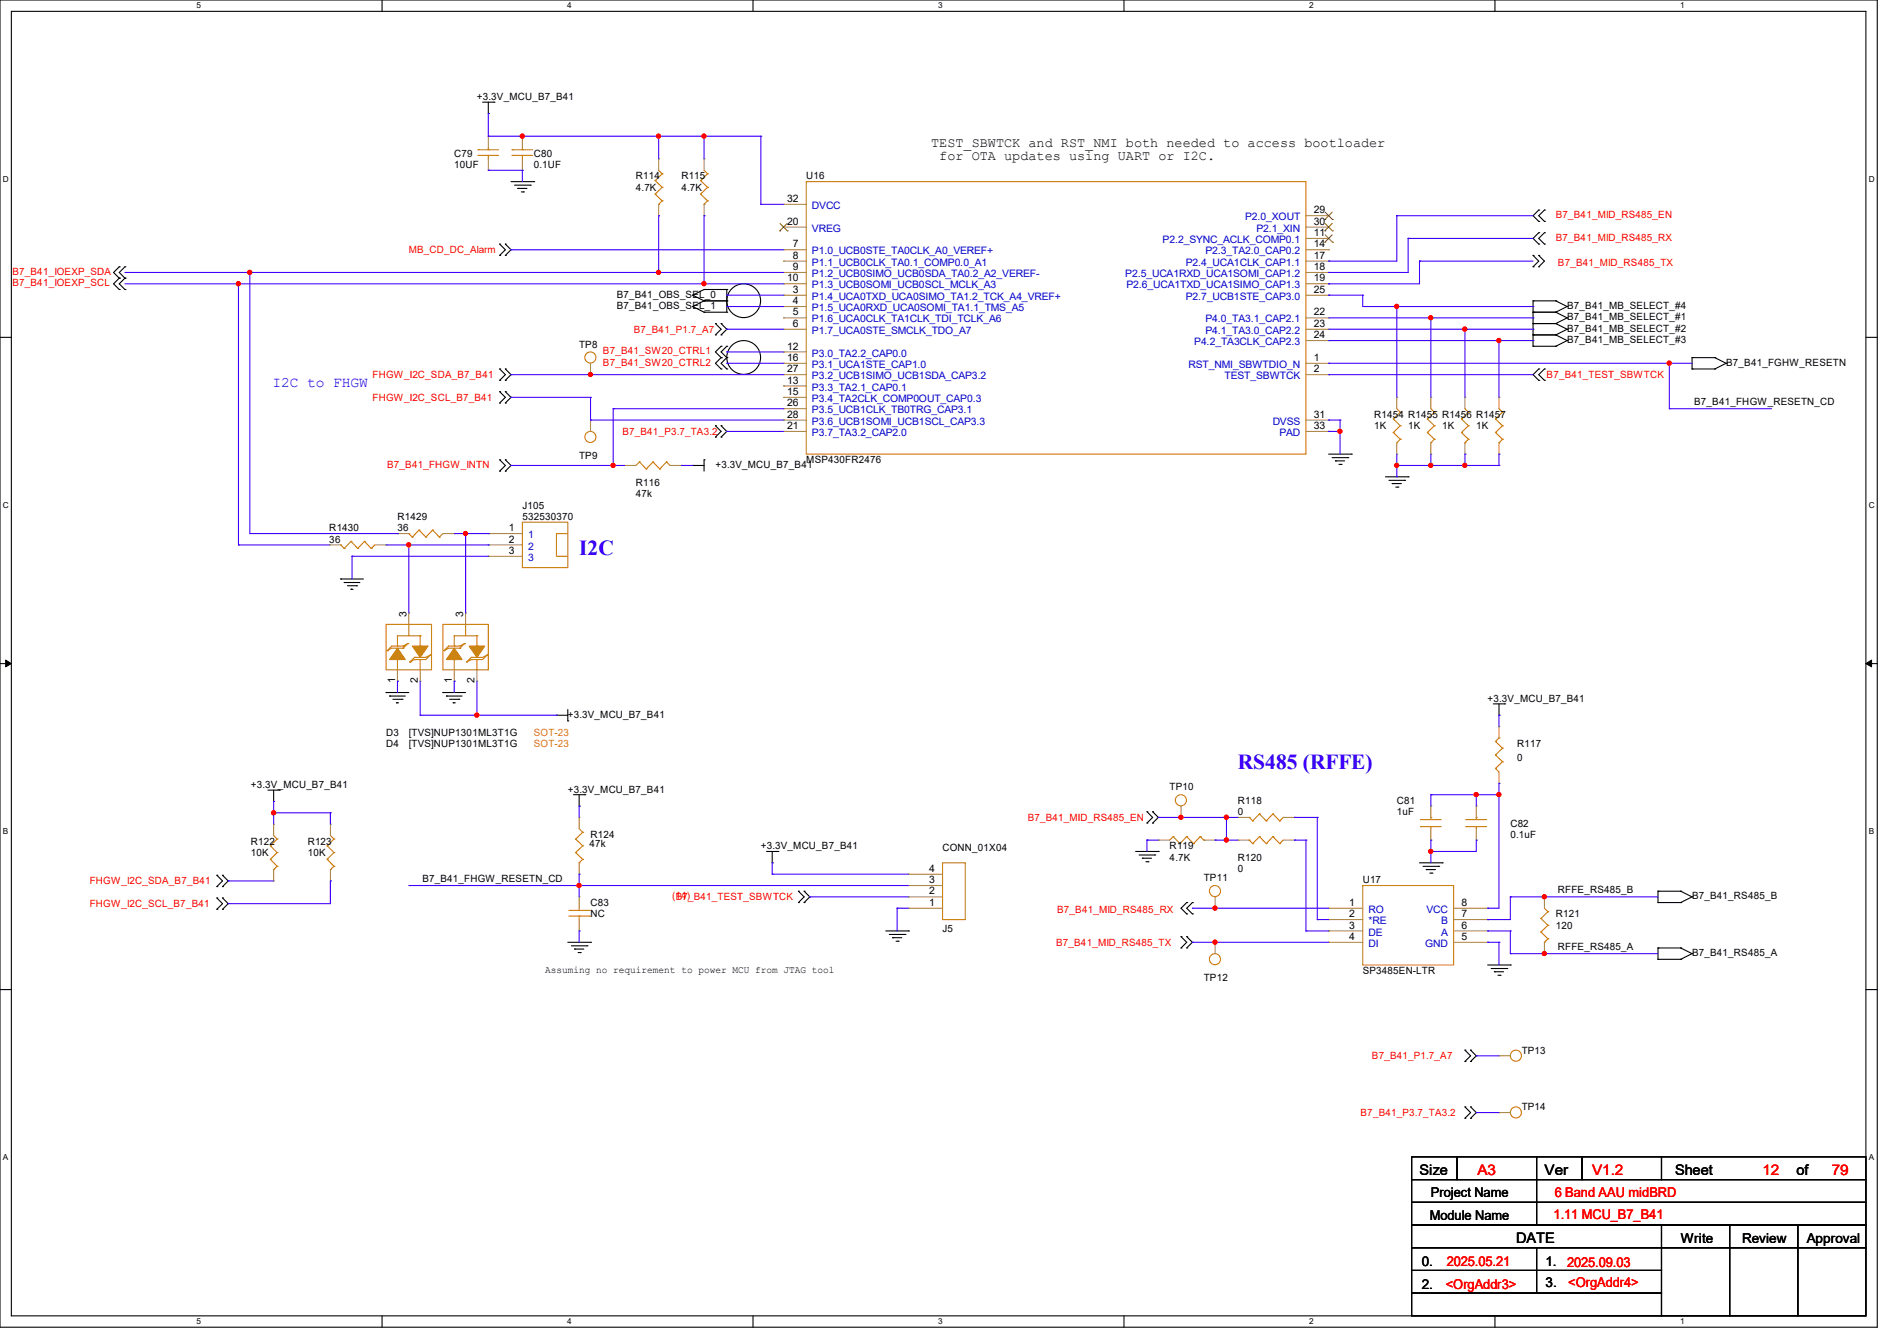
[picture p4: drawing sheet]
<svg xmlns="http://www.w3.org/2000/svg" width="297mm" height="210mm" viewBox="0 0 297 210" stroke-linecap="round" stroke-linejoin="round" font-family="sans-serif">
<path d="M0 0h293.9v207.9h-293.9zM1.8 1.8h290.3v204.3h-290.3z" fill="none" stroke="#000" stroke-width=".17"/>
<g fill="#fff">
<path d="M30.8 .2h.7v1.4h-.7z"/>
<path d="M30.8 206.2h.7v1.4h-.7z"/>
</g>
<path d="M59.8 0v1.8M59.8 206.1v1.8" fill="none" stroke="#000" stroke-width=".17"/>
<g fill="#fff">
<path d="M88.8 .2h.7v1.4h-.7z"/>
<path d="M88.8 206.2h.7v1.4h-.7z"/>
</g>
<path d="M117.9 0v1.8M117.9 206.1v1.8" fill="none" stroke="#000" stroke-width=".17"/>
<g fill="#fff">
<path d="M146.9 .2h.7v1.4h-.7z"/>
<path d="M146.9 206.2h.7v1.4h-.7z"/>
</g>
<path d="M176 0v1.8M176 206.1v1.8" fill="none" stroke="#000" stroke-width=".17"/>
<g fill="#fff">
<path d="M205 .2h.7v1.4h-.7z"/>
<path d="M205 206.2h.7v1.4h-.7z"/>
</g>
<path d="M234.1 0v1.8M234.1 206.1v1.8" fill="none" stroke="#000" stroke-width=".17"/>
<g fill="#fff">
<path d="M263.1 .2h.6v1.4h-.6z"/>
<path d="M263.1 206.2h.6v1.4h-.6z"/>
<path d="M.5 27.3h.9v1.4h-.9z"/>
<path d="M292.6 27.3h.9v1.4h-.9z"/>
<path d="M.5 78.4h.9v1.4h-.9z"/>
<path d="M292.6 78.4h.9v1.4h-.9z"/>
</g>
<path d="M0 52.8h1.8M292.1 52.8h1.8" fill="none" stroke="#000" stroke-width=".17"/>
<g fill="#fff">
<path d="M.5 129.5h.8v1.4h-.8z"/>
<path d="M292.6 129.5h.8v1.4h-.8z"/>
</g>
<path d="M0 103.9h1.8M292.1 103.9h1.8" fill="none" stroke="#000" stroke-width=".17"/>
<path d="M.9 103.4l.9 .5-.9 .5zM292.1 103.9l.9-.5v1z" fill="#000" stroke="#000" stroke-width=".16"/>
<g fill="#fff">
<path d="M.5 180.5h.8v1.4h-.8z"/>
<path d="M292.6 180.5h.8v1.4h-.8z"/>
</g>
<g fill="none" stroke="#000" stroke-width=".17">
<path d="M75.6 16h1.7M76.5 17.8h.1M76.5 16v1.8M77.3 16h.1M78.2 38.2h.1M78.2 38.2l.9 .9-.9 .9M79.1 38.2h.1M79.1 38.2l.9 .9-.9 .9M80 28.4h3.6M80.6 29h2.4M81.1 29.5h.1M81.1 29.5h1.4"/>
<path d="M81.6 30.1h.4M82 30.1h.1M83 29h.1M83.6 28.4h.1M240.9 38.2h.1M240.9 36.4h.1M240.9 34.7h.1M240.9 32.9h.1M240.9 36.4l-.9 .9 .9 .9M240.9 32.9l-.9 .9 .9 .9M241.8 36.4h.1M241.8 38.2h.1"/>
<path d="M241.8 32.9h.1M241.8 34.7h.1M241.8 36.4l-.9 .9 .9 .9M241.8 32.9l-.9 .9 .9 .9M18.7 43.6h.1M18.7 41.8h.1M18.7 45.3h.1M18.7 41.8l-.9 .9 .9 .9M18.7 43.6l-.9 .8 .9 .9M19.6 43.6h.1M19.6 41.8h.1M19.6 45.3h.1"/>
<path d="M19.6 41.8l-.9 .9 .9 .9M19.6 43.6l-.9 .8 .9 .9M78.2 59.6h.1M78.2 57.8h.1M78.2 40h.1M78.2 57.8l.9 .9-.9 .9M79.1 57.8h.1M79.1 59.6h.1M79.1 40h.1M79.1 57.8l.9 .9-.9 .9M108.5 48h.1M108.5 46.2h.1"/>
<path d="M108.5 48l1.7 .9M108.5 46.2l1.7 .9M110.2 48.9h.1M110.2 47.1h.1M110.2 45.3h.1M110.2 47.1h3.6M110.2 48.9h3.6M110.2 47.1l-1.7 .9M110.2 45.3l-1.7 .9M110.2 45.3h3.6M112 52.5h.1M112 50.7h.1"/>
<path d="M112 50.7l.9 .9-.9 .9M112.9 50.7h.1M112.9 52.5h.1M112.9 56h.1M112.9 54.2h.1M112.9 57.8h.1M112.9 50.7l.9 .9-.9 .9M112.9 54.2l-.9 .9 .9 .9M112.9 56l-.9 .9 .9 .9M113.8 47.1h.1M113.8 48.9h.1M113.8 45.3h.1"/>
<path d="M113.8 56h.1M113.8 54.2h.1M113.8 57.8h.1M113.8 45.3v3.6M113.8 54.2l-.9 .9 .9 .9M113.8 56l-.9 .9 .9 .9M240 48.9h.1M240 47.1h.1M240 50.7h.1M240 52.5h.1M240 54.2h.1M240 40h.1"/>
<path d="M240 41.8h.1M240 47.1h3.6M240 48.9h3.6M240 47.1v7.1M240 50.7h3.6M240 52.5h3.6M240 54.2h3.6M240 40l.9 .9-.9 .9M240.9 57.8h.1M240.9 59.6h.1M240.9 40h.1M240.9 41.8h.1"/>
<path d="M240.9 57.8l-.9 .9 .9 .9M240.9 40l.9 .9-.9 .9M241.8 59.6h.1M241.8 57.8h.1M241.8 57.8l-.9 .9 .9 .9M243.6 47.1h.1M243.6 48.9h.1M243.6 50.7h.1M243.6 52.5h.1M243.6 54.2h.1M243.6 47.1l1.8 .9M243.6 48.9l1.8 .9"/>
<path d="M243.6 50.7l1.8 .9M243.6 52.5l1.8 .8M245.4 48h.1M245.4 49.8h.1M245.4 51.6h.1M245.4 53.3h.1M245.4 48l-1.8 .9M245.4 49.8l-1.8 .9M245.4 51.6l-1.8 .9M245.4 53.3l-1.8 .9M264.9 57.8h.1M264.9 56h.1"/>
<path d="M264.9 56h3.6M264.9 57.8h3.6M264.9 56v1.8M268.5 56h.1M268.5 57.8h.1M268.5 56l1.8 .9M270.3 56.9h.1M270.3 56.9l-1.8 .9M78.2 73.8h.1M78.2 72h.1M78.2 63.1h.1M78.2 61.3h.1"/>
<path d="M78.2 72l.9 .9-.9 .9M78.2 61.3l.9 .9-.9 .9M79.1 72h.1M79.1 73.8h.1M79.1 61.3h.1M79.1 63.1h.1M79.1 72l.9 .9-.9 .9M79.1 61.3l.9 .9-.9 .9M108.5 72.9h.1M108.5 72.9h1.7M110.2 72h.1M110.2 72v1.8"/>
<path d="M112 68.5h.1M112 66.7h.1M112 66.7l.9 .9-.9 .9M112.9 66.7h.1M112.9 68.5h.1M112.9 66.7l.9 .9-.9 .9M208 71.1h3.6M208.6 71.7h2.4M209.1 72.2h.1M209.1 72.2h1.4M209.6 72.7h.4M210 72.7h.1"/>
<path d="M211 71.7h.1M211.6 71.1h.1M216.9 74.7h3.6M217.5 75.2h2.4M218 75.7h.1M218 75.7h1.4M218.5 76.3h.4M218.9 76.3h.1M219.9 75.2h.1M220.5 74.7h.1M53.3 90.7h.1M53.3 90.7h3.6"/>
<path d="M53.9 91.2h.1M53.9 91.2h2.4M54.4 91.7h1.4M54.9 92.3h.1M54.9 92.3h.4M55.8 91.7h.1M60.5 108.5h.1M60.5 108.5h3.5M61 109h.1M61 109h2.5M61.5 109.5h1.4M62.1 110.1h.1"/>
<path d="M62.1 110.1h.3M62.9 109.5h.1M69.3 108.5h.1M69.3 108.5h3.6M69.9 109h.1M69.9 109h2.4M70.4 109.5h1.4M71 110.1h.1M71 110.1h.3M71.8 109.5h.1M87.1 112h.1M87.1 112h1.8"/>
<path d="M88.9 112.9h.1M88.9 111.1v1.8M233.8 110.2h1.8M234.7 112h.1M234.7 110.2v1.8M235.6 110.2h.1M34 138.9h.1M34 137.1h.1M34 137.1l.8 .9-.8 .9M34.8 137.1h.1M34.8 138.9h.1M34.8 137.1l.9 .9-.9 .9"/>
<path d="M42 123.7h1.7M42.8 125.5h.1M42.8 123.7v1.8M43.7 123.7h.1M89.8 124.5h1.8M90.7 126.2h.1M90.7 124.5v1.7M91.6 124.5h.1M120 133.3h1.8M120.9 135.1h.1M120.9 133.3v1.8M121.8 133.3h.1"/>
<path d="M125 139.6h.1M125 139.6l.9 .9-.9 .9M125.9 139.6h.1M125.9 139.6l.9 .9-.9 .9M177.8 133.3h3.6M178.4 133.9h2.4M178.9 134.4h.1M178.9 134.4h1.4M179.4 135h.3M179.6 128.9h.1M179.6 127.1h.1M179.6 127.1l.9 .9-.9 .9"/>
<path d="M179.7 135h.1M180.5 127.1h.1M180.5 128.9h.1M180.5 127.1l.9 .9-.9 .9M180.8 133.9h.1M181.4 133.3h.1M222.2 135.1h3.6M222.8 135.7h2.5M223.3 136.2h.1M223.3 136.2h1.4M223.9 136.7h.3M224.2 136.7h.1"/>
<path d="M225.3 135.7h.1M225.8 135.1h.1M259.6 139.6h.1M259.6 139.6v1.8M259.6 139.6h3.5M263.1 139.6h.1M263.1 139.6l1.8 .9M0 155h1.8M34 142.4h.1M34 140.6h.1M34 140.6l.8 .9-.8 .9M34.8 140.6h.1"/>
<path d="M34.8 142.4h.1M34.8 140.6l.9 .9-.9 .9M88.9 147.6h3.6M89.5 148.1h2.4M90 148.6h.1M90 148.6h1.4M90.5 149.2h.3M90.8 149.2h.1M91.9 148.1h.1M92.5 147.6h.1M125 141.4h.1M125.9 141.4h.1"/>
<path d="M138.7 145.8h3.5M139.2 146.3h2.5M139.7 146.9h.1M139.7 146.9h1.5M140.3 147.4h.3M140.6 147.4h.1M141.7 146.3h.1M142.2 145.8h.1M184.9 148.5h.1M184.9 146.7h.1M184.9 146.7l.9 .9-.9 .9M185.8 141.4h.1"/>
<path d="M185.8 143.1h.1M185.8 146.7h.1M185.8 148.5h.1M185.8 141.4l-.9 .8 .9 .9M185.8 146.7l.9 .9-.9 .9M186.7 141.4h.1M186.7 143.1h.1M186.7 141.4l-.9 .8 .9 .9M232.9 151.1h3.6M233.5 151.7h2.4M234 152.2h.1M234 152.2h1.4"/>
<path d="M234.5 152.7h.4M234.9 152.7h.1M235.9 151.7h.1M236.5 151.1h.1M259.6 150.2h.1M259.6 148.5h.1M259.6 141.4h.1M259.6 148.5h3.5M259.6 150.2h3.5M259.6 148.5v1.7M259.6 141.4h3.5M263.1 148.5h.1"/>
<path d="M263.1 150.2h.1M263.1 141.4h.1M263.1 148.5l1.8 .9M264.9 149.4h.1M264.9 140.5h.1M264.9 149.4l-1.8 .8M264.9 140.5l-1.8 .9M292.1 155h1.8M229.4 166.2h.1M229.4 164.5h.1M229.4 175.1h.1M229.4 173.4h.1"/>
<path d="M229.4 164.5l.9 .9-.9 .8M229.4 173.4l.9 .8-.9 .9M230.3 164.5h.1M230.3 166.2h.1M230.3 173.4h.1M230.3 175.1h.1M230.3 164.5l.8 .9-.8 .8M230.3 173.4l.8 .8-.8 .9M221 188.3h19.6v3.6h-19.6zM221 195.4h19.6v3.6h-19.6zM221 181.2h7.1v3.5h-7.1zM221 191.9h39.1v3.5h-39.1z"/>
<path d="M221 184.7h19.6v3.6h-19.6zM221 199h19.6v3.5h-19.6zM228.1 181.2h12.5v3.5h-12.5zM240.6 188.3h51.5v3.6h-51.5zM240.6 195.4h19.5v3.6h-19.5zM240.6 181.2h7.1v3.5h-7.1zM240.6 184.7h51.5v3.6h-51.5zM240.6 199h19.5v3.5h-19.5zM247.7 181.2h12.4v3.5h-12.4zM260.1 195.4h10.7v10.7h-10.7zM260.1 191.9h10.7v3.5h-10.7zM260.1 181.2h32v3.5h-32z"/>
<path d="M270.8 195.4h10.7v10.7h-10.7zM270.8 191.9h10.7v3.5h-10.7zM281.5 195.4h10.6v10.7h-10.6zM281.5 191.9h10.6v3.5h-10.6zM221 202.5h39.1v3.6h-39.1z"/>
<circle cx="116.4" cy="47.1" r="2.65"/>
<circle cx="116.4" cy="56" r="2.65"/>
</g>
<g fill="none" stroke="#cc8006" stroke-width=".17">
<path d="M74.8 24.3h.1M74.8 23.5h.1M74.8 24.3h3.3M74.8 23.5h3.3M76.5 23.5h.1M76.5 24.3h.1M76.5 23.1v.4M76.5 24.3v.6M80.2 24.3h.1M80.2 23.5h.1M80.2 24.3h3.2M80.2 23.5h3.2"/>
<path d="M81.8 23.5h.1M81.8 24.3h.1M81.8 23.1v.4M81.8 24.3v.6M102.6 28.3h.1M102.6 30.4h.1M102.6 28.3l1.1 1M102.6 30.4l1.1 1.1M103.1 32h.1M103.1 26.7l.6 .5M103.7 27.2h.1M103.7 29.3h.1"/>
<path d="M103.7 31.5h.1M103.7 27.2l-1.1 1.1M103.7 29.3l-1.1 1.1M103.7 31.5l-.6 .5M109.7 28.3h.1M109.7 30.4h.1M109.7 28.3l1.1 1M109.7 30.4l1.1 1.1M110.2 32h.1M110.2 26.7l.6 .5M110.8 27.2h.1M110.8 29.3h.1"/>
<path d="M110.8 31.5h.1M110.8 27.2l-1.1 1.1M110.8 29.3l-1.1 1.1M110.8 31.5l-.6 .5M126.2 28.4h78.3v42.7h-78.3zM100.1 72.3h.1M100.1 72.3l-.5 .6M100.1 72.3l1.1 1.1M101.2 73.4h.1M102.2 72.3h.1M102.2 72.3l-1 1.1M102.2 72.3l1.1 1.1"/>
<path d="M103.3 73.4h.1M104.4 72.3h.1M104.4 72.3l-1.1 1.1M104.4 72.3l.5 .6M104.9 72.9h.1M218.1 65.6h.1M218.1 67.7h.1M218.1 65.6l1.1 1.1M218.1 67.7l1.1 1.1M218.7 69.3h.1M218.7 64l.5 .6M219.2 64.6h.1"/>
<path d="M219.2 66.7h.1M219.2 68.8h.1M219.2 64.6l-1.1 1M219.2 66.7l-1.1 1M219.2 68.8l-.5 .5M223.5 65.6h.1M223.5 67.7h.1M223.5 65.6l1.1 1.1M223.5 67.7l1.1 1.1M224 69.3h.1M224 64l.6 .6M224.6 64.6h.1"/>
<path d="M224.6 66.7h.1M224.6 68.8h.1M224.6 64.6l-1.1 1M224.6 66.7l-1.1 1M224.6 68.8l-.6 .5M228.8 65.6h.1M228.8 67.7h.1M228.8 65.6l1.1 1.1M228.8 67.7l1.1 1.1M229.4 69.3h.1M229.4 64l.5 .6M229.9 64.6h.1"/>
<path d="M229.9 66.7h.1M229.9 68.8h.1M229.9 64.6l-1.1 1M229.9 66.7l-1.1 1M229.9 68.8l-.5 .5M234.1 65.6h.1M234.1 67.7h.1M234.1 65.6l1.1 1.1M234.1 67.7l1.1 1.1M234.7 69.3h.1M234.7 64l.5 .6M235.2 64.6h.1"/>
<path d="M235.2 66.7h.1M235.2 68.8h.1M235.2 64.6l-1.1 1M235.2 66.7l-1.1 1M235.2 68.8l-.5 .5M53.3 85.3h.1M53.3 85.3l.6 .6M53.9 85.9h.1M54.9 84.8h.1M54.9 84.8l1.1 1.1M54.9 84.8l-1 1.1M56 85.9h.1"/>
<path d="M57.1 84.8h.1M57.1 84.8l1 1.1M57.1 84.8l-1.1 1.1M58.1 85.9h.1M58.7 85.3l-.6 .6M60.5 97.8h7.1v7.1h-7.1zM64 83.6h.1M64 97.8h.1M64 83.6l.6 .5M64 97.8v1.8M64.6 84.1h.1M65.6 83h.1"/>
<path d="M65.6 83l1.1 1.1M65.6 83l-1 1.1M65.8 99.6h.1M65.8 99.6v1.6M65.8 99.6h-3.6v1.6M66.7 84.1h.1M67.7 83h.1M67.7 83l1.1 1.1M67.7 83l-1 1.1M68.8 84.1h.1M69.3 97.8h7.2v7.1h-7.2zM69.3 83.6l-.5 .5"/>
<path d="M72.9 97.8h.1M72.9 97.8v1.8M74.7 99.6h.1M74.7 99.6h-3.6v1.6M74.7 99.6v1.6M81.8 81.8h7.1v7.1h-7.1zM88.9 83.6h-1.8v3.5h1.8M60.6 101.9h.1M62.2 101.2h.1M62.2 103.3h.1M62.2 103.3v1.6M63.1 101.5h.1"/>
<path d="M63.1 101.2h.1M63.1 101.5h-1.8l-.7 .4M63.1 101.2h-1.8l-.7 .7M63.8 100.8h.1M63.8 100.8l-.7 .4M63.8 100.8l-.7 .7M64.2 103.7h.1M64.9 103h.1M64.9 103.3h.1M64.9 103.3l-.7 .4M64.9 103l-.7 .7M65.8 103.3h.1"/>
<path d="M65.8 101.2h.1M65.8 103.3v1.6M67.4 102.6h.1M67.4 102.6l-.7 .4h-1.8M67.4 102.6l-.7 .7h-1.8M69.5 101.9h.1M71.1 101.2h.1M71.1 103.3h.1M71.1 103.3v1.6M72 101.5h.1M72 101.2h.1M72 101.5h-1.8l-.7 .4"/>
<path d="M72 101.2h-1.8l-.7 .7M72.7 100.8h.1M72.7 100.8l-.7 .4M72.7 100.8l-.7 .7M73.1 103.7h.1M73.8 103h.1M73.8 103.3h.1M73.8 103.3l-.7 .4M73.8 103l-.7 .7M74.7 103.3h.1M74.7 101.2h.1M74.7 103.3v1.6"/>
<path d="M76.3 102.6h.1M76.3 102.6l-.7 .4h-1.8M76.3 102.6l-.7 .7h-1.8M234.1 118.2h.1M234.1 116.1h.1M234.1 118.2l1.1 1.1M234.1 116.1l1.1 1.1M234.7 115.6h.1M234.7 115.6l-.6 .5M235.2 119.3h.1M235.2 117.2h.1M235.2 119.3l-1.1 1.1"/>
<path d="M235.2 117.2l-1.1 1M42.3 132.5h.1M42.3 134.6h.1M42.3 132.5l1.1 1M42.3 134.6l1.1 1.1M42.8 136.2h.1M42.8 130.9l.6 .5M43.4 131.4h.1M43.4 133.5h.1M43.4 135.7h.1M43.4 131.4l-1.1 1.1M43.4 133.5l-1.1 1.1"/>
<path d="M43.4 135.7l-.6 .5M51.2 132.5h.1M51.2 134.6h.1M51.2 132.5l1.1 1M51.2 134.6l1.1 1.1M51.7 136.2h.1M51.7 130.9l.6 .5M52.3 131.4h.1M52.3 133.5h.1M52.3 135.7h.1M52.3 131.4l-1.1 1.1M52.3 133.5l-1.1 1.1"/>
<path d="M52.3 135.7l-.6 .5M90.1 131.4h.1M90.1 133.5h.1M90.1 131.4l1.1 1.1M90.1 133.5l1.1 1.1M90.7 135.1h.1M90.7 129.8l.5 .5M91.2 130.3h.1M91.2 132.5h.1M91.2 134.6h.1M91.2 130.3l-1.1 1.1M91.2 132.5l-1.1 1"/>
<path d="M91.2 134.6l-.5 .5M147.6 135.1h3.5v8.9h-3.5zM183.7 131h.1M183.7 131l-.6 .6M183.7 131l1 1.1M184.7 132.1h.1M185.8 131h.1M185.8 131l-1.1 1.1M185.8 131l1.1 1.1M186.9 132.1h.1M187.9 131h.1M187.9 131l-1 1.1"/>
<path d="M187.9 131l.6 .6M188.5 131.6h.1M195.6 128h.1M195.6 131.6h.1M195.6 128l.5 .6M195.6 131.6l.5 .5M196.1 128.6h.1M196.1 132.1h.1M197.2 127.5h.1M197.2 131h.1M197.2 127.5l1 1.1M197.2 127.5l-1.1 1.1"/>
<path d="M197.2 131l1 1.1M197.2 131l-1.1 1.1M198.2 128.6h.1M198.2 132.1h.1M199.3 127.5h.1M199.3 131h.1M199.3 127.5l1.1 1.1M199.3 127.5l-1.1 1.1M199.3 131l1.1 1.1M199.3 131l-1.1 1.1M200.4 128.6h.1M200.4 132.1h.1"/>
<path d="M200.9 128l-.5 .6M200.9 131.6l-.5 .5M213.4 138.7h14.2v12.4h-14.2zM222.4 129.5h.1M222.4 128.4h.1M222.4 129.5h3.2M222.4 128.4h3.2M224 129.5h.1M224 128h.1M224 128v.4M224 129.5v.3M229.5 129.5h.1"/>
<path d="M229.5 128.4h.1M229.5 129.5h3.2M229.5 128.4h3.2M231.1 129.5h.1M231.1 128h.1M231.1 128v.4M231.1 129.5v.3M234.1 120.4h.1M234.1 120.4l.6 .5M89.1 143.5h3.2M89.1 142.6h3.2M90.7 142.6h.1"/>
<path d="M90.7 143.5h.1M90.7 142.2v.4M90.7 143.5v.5M92.3 143.5h.1M92.3 142.6h.1M241.3 143.8h.1M241.3 146h.1M241.3 143.8l1.1 1.1M241.3 146l1.1 1M241.8 147.6h.1M241.8 142.2l.6 .6M242.4 142.8h.1"/>
<path d="M242.4 144.9h.1M242.4 147h.1M242.4 142.8l-1.1 1M242.4 144.9l-1.1 1.1M242.4 147l-.6 .6"/>
<circle cx="92.4" cy="56" r=".87"/>
<circle cx="92.4" cy="68.4" r=".87"/>
<circle cx="184.9" cy="125.3" r=".87"/>
<circle cx="190.2" cy="139.6" r=".87"/>
<circle cx="190.2" cy="150.2" r=".87"/>
<circle cx="237.3" cy="165.3" r=".87"/>
<circle cx="237.3" cy="174.2" r=".87"/>
</g>
<g fill="none" stroke="#a84" stroke-width=".17">
<path d="M76.5 21.3h.1M76.5 26.7h.1M76.5 21.3v1.8M76.5 24.9v1.8M81.8 21.3h.1M81.8 26.7h.1M81.8 21.3v1.8M81.8 24.9v1.8M103.1 24.9h.1M103.1 33.8h.1M103.1 24.9v1.8M103.1 32v1.8"/>
<path d="M110.2 24.9h.1M110.2 33.8h.1M110.2 24.9v1.8M110.2 32v1.8M122.7 39.1h.1M122.7 35.6h.1M122.7 32h.1M122.7 39.1h3.5M122.7 35.6h3.5M122.7 32h3.5M204.5 39.1h3.5M204.5 37.3h3.5"/>
<path d="M204.5 35.6h3.5M204.5 33.8h3.5M208 37.3h.1M208 39.1h.1M208 33.8h.1M208 35.6h.1M92.5 58.7h.1M92.5 56.9v1.8M122.7 46.2h.1M122.7 48h.1M122.7 49.8h.1M122.7 51.6h.1"/>
<path d="M122.7 40.9h.1M122.7 42.7h.1M122.7 44.4h.1M122.7 55.1h.1M122.7 56.9h.1M122.7 58.7h.1M122.7 56.9h3.5M122.7 58.7h3.5M122.7 46.2h3.5M122.7 48h3.5M122.7 49.8h3.5M122.7 51.6h3.5"/>
<path d="M122.7 40.9h3.5M122.7 42.7h3.5M122.7 44.4h3.5M122.7 55.1h3.5M204.5 56.9h3.5M204.5 58.7h3.5M204.5 46.2h3.5M204.5 49.8h3.5M204.5 51.6h3.5M204.5 40.9h3.5M204.5 42.7h3.5M204.5 44.4h3.5"/>
<path d="M204.5 53.3h3.5M208 56.9h.1M208 58.7h.1M208 40.9h.1M208 42.7h.1M208 44.4h.1M208 49.8h.1M208 51.6h.1M208 53.3h.1M208 46.2h.1M92.5 65.8h.1M92.5 65.8v1.8"/>
<path d="M97.8 72.9h.1M97.8 72.9h1.8M104.9 72.9h1.8M106.7 72.9h.1M122.7 60.5h.1M122.7 62.2h.1M122.7 67.6h.1M122.7 64h.1M122.7 65.8h.1M122.7 60.5h3.5M122.7 62.2h3.5M122.7 67.6h3.5"/>
<path d="M122.7 64h3.5M122.7 65.8h3.5M204.5 67.6h3.5M204.5 65.8h3.5M208 65.8h.1M208 67.6h.1M218.7 62.2h.1M218.7 71.1h.1M218.7 62.2v1.8M218.7 69.3v1.8M224 62.2h.1M224 71.1h.1"/>
<path d="M224 62.2v1.8M224 69.3v1.8M229.4 62.2h.1M229.4 71.1h.1M229.4 62.2v1.8M229.4 69.3v1.8M234.7 62.2h.1M234.7 71.1h.1M234.7 62.2v1.8M234.7 69.3v1.8M51.6 85.3h.1M51.6 85.3h1.7"/>
<path d="M58.7 85.3h1.8M60.5 85.3h.1M62.2 83.6h.1M62.2 83.6h1.8M64 96h.1M64 96v1.8M69.3 83.6h1.8M71.1 83.6h.1M72.9 96h.1M72.9 96v1.8M76.5 83.6h.1M76.5 85.3h.1"/>
<path d="M76.5 87.1h.1M76.5 83.6h5.3M76.5 85.3h5.3M76.5 87.1h5.3M62.2 106.7h.1M62.2 104.9v1.8M65.8 106.7h.1M65.8 104.9v1.8M71.1 106.7h.1M71.1 104.9v1.8M74.7 106.7h.1M74.7 104.9v1.8"/>
<path d="M234.7 113.8h.1M234.7 113.8v1.8M42.8 129.1h.1M42.8 138h.1M42.8 129.1v1.8M42.8 136.2v1.8M51.7 129.1h.1M51.7 138h.1M51.7 129.1v1.8M51.7 136.2v1.8M90.7 128h.1M90.7 136.9h.1"/>
<path d="M90.7 128v1.8M90.7 135.1v1.8M142.2 138.7h.1M142.2 136.9h.1M142.2 138.7h5.4M142.2 136.9h5.4M181.4 131.6h.1M181.4 131.6h1.7M184.9 128h.1M184.9 126.2v1.8M188.5 131.6h1.7M190.2 131.6h.1"/>
<path d="M193.8 128h.1M193.8 131.6h.1M193.8 128h1.8M193.8 131.6h1.8M200.9 128h1.8M200.9 131.6h1.8M202.7 128h.1M202.7 131.6h.1M224 131.6h.1M224 126.2h.1M224 126.2v1.8M224 129.8v1.8"/>
<path d="M231.1 131.6h.1M231.1 126.2h.1M231.1 126.2v1.8M231.1 129.8v1.8M234.7 122.7h.1M234.7 120.9v1.8M90.7 140.5h.1M90.7 145.8h.1M90.7 140.5v1.7M90.7 144v1.8M142.2 142.2h.1M142.2 140.5h.1"/>
<path d="M142.2 142.2h5.4M142.2 140.5h5.4M190.2 147.6h.1M190.2 142.2h.1M190.2 140.5v1.7M190.2 147.6v1.8M208 142.2h.1M208 144h.1M208 145.8h.1M208 147.6h.1M208 142.2h5.4M208 144h5.4"/>
<path d="M208 145.8h5.4M208 147.6h5.4M227.6 142.2h5.3M227.6 144h5.3M227.6 145.8h5.3M227.6 147.6h5.3M232.9 147.6h.1M232.9 145.8h.1M232.9 144h.1M232.9 142.2h.1M241.8 140.5h.1M241.8 149.4h.1"/>
<path d="M241.8 140.5v1.7M241.8 147.6v1.8M234.7 174.2h.1M234.7 165.4h.1M234.7 174.2h1.8M234.7 165.4h1.8"/>
</g>
<g fill="none" stroke="#804000" stroke-width=".16">
<path d="M122.1 36.2h.1M122.1 35l1.2 1.2M123.2 35l-1.1 1.2M123.3 36.2h.1M207.4 37.9h.1M207.4 34.4h.1M207.4 36.2h.1M207.5 36.8l1.1 1.1M207.5 33.2l1.1 1.2M207.5 35l1.1 1.2M208.6 36.8l-1.2 1.1M208.6 33.2l-1.2 1.2"/>
<path d="M208.6 35l-1.2 1.2M208.6 37.9h.1M208.6 34.4h.1M208.6 36.2h.1"/>
</g>
<g fill="#cc8006" stroke="#cc8006" stroke-width=".17">
<path d="M64.6 101.2h2.4l-1.2 1.8z" fill-rule="evenodd"/>
<path d="M62.2 101.5l1.3 1.8h-2.5z" fill-rule="evenodd"/>
<path d="M73.4 101.2h2.5l-1.2 1.8z" fill-rule="evenodd"/>
<path d="M71.1 101.5l1.2 1.8h-2.4z" fill-rule="evenodd"/>
</g>
<g fill="none" stroke="#4200ff" stroke-width=".17">
<path d="M76.5 17.8h.1M76.5 17.8v3.5M76.5 26.7h.1M76.5 21.3h.1M76.5 21.3h42.6M76.5 26.7h5.3M80 39.1h.1M80 39.1h42.7M81.8 21.3h.1M81.8 26.7h.1M81.8 26.7v1.7M103.1 33.8h.1"/>
<path d="M103.1 21.3h.1M103.1 21.3v3.6M103.1 33.8v8.9M110.2 33.8h.1M110.2 21.3h.1M110.2 21.3v3.6M110.2 33.8v10.6M119.1 21.3h.1M119.1 32h.1M119.1 21.3v10.7M119.1 32h3.6M218.7 33.8h.1"/>
<path d="M218.7 33.8v7.1h-10.7M218.7 33.8h21.3M220.5 37.3h.1M220.5 37.3v5.4h-12.5M220.5 37.3h19.5M19.6 44.4h103.1M19.6 42.7h103.1M37.3 44.4h.1M37.3 44.4v40.9M39.1 42.7h.1M39.1 42.7v40.9h23.1M80 58.7h.1"/>
<path d="M80 58.7h42.7M92.5 58.7h.1M103.1 42.7h.1M110.2 44.4h.1M113.8 51.6h.1M113.8 55.1h.1M113.8 56.9h.1M113.8 46.2h.1M113.8 48h.1M113.8 51.6h8.9M113.8 56.9h8.9M113.8 48h8.9"/>
<path d="M113.8 46.2h8.9M113.8 55.1h8.9M208 58.7h.1M208 56.9h.1M208 44.4h.1M208 42.7h.1M208 40.9h.1M208 46.2h.1M208 51.6h32M208 58.7h32M208 56.9h56.9M208 53.3h32"/>
<path d="M208 49.8h32M208 46.2h5.4M213.4 46.2h.1M213.4 46.2v1.8h26.6M218.7 48h.1M218.7 48v14.2M222.2 40.9h.1M222.2 40.9v3.5h-14.2M222.2 40.9h17.8M224 49.8h.1M224 49.8v12.4M229.4 51.6h.1"/>
<path d="M229.4 51.6v10.6M234.7 53.3h.1M234.7 53.3v8.9M240 48h.1M240 49.8h.1M240 51.6h.1M240 53.3h.1M261.4 56.9h.1M261.4 56.9v7.1M80 62.2h.1M80 72.9h.1M80 62.2h12.5"/>
<path d="M80 72.9h17.8M92.5 62.2h.1M92.5 65.8h.1M92.5 62.2v3.6M92.5 65.8h30.2M96 64h.1M96 72.9h.1M96 64v8.9M96 64h26.7M106.7 72.9h.1M106.7 72.9h1.8M113.8 67.6h.1"/>
<path d="M113.8 67.6h8.9M208 65.8h.1M208 67.6h.1M208 65.8h1.8M208 67.6h1.8M209.8 65.8h.1M209.8 67.6h.1M209.8 65.8v5.3M218.7 72.9h.1M218.7 74.7h.1M218.7 72.9h16M218.7 71.1v3.6"/>
<path d="M224 72.9h.1M224 71.1v1.8M229.4 71.1h.1M229.4 72.9h.1M229.4 71.1v1.8M234.7 71.1h.1M234.7 72.9h.1M234.7 71.1v1.8M261.4 64h.1M261.4 64h16M37.3 85.3h.1M37.3 85.3h14.3"/>
<path d="M55.1 87.1h.1M55.1 87.1v3.6M55.1 87.1h21.4M60.5 85.3h16M62.2 83.6h.1M64 85.3h.1M64 85.3v10.7M71.1 83.6h5.4M72.9 83.6h.1M72.9 83.6v12.4M76.5 83.6h.1M76.5 85.3h.1"/>
<path d="M62.2 106.7h.1M62.2 106.7v1.8M65.8 112h.1M65.8 106.7v5.3M65.8 112h21.3M71.1 106.7h.1M71.1 106.7v1.8M74.7 112h.1M74.7 106.7v5.3M87.1 112h.1M234.7 112h.1M234.7 112v1.8"/>
<path d="M35.7 138h.1M35.7 138h7.1M42.8 125.5h.1M42.8 127.3h.1M42.8 125.5v3.6M42.8 127.3h8.9M51.7 138h.1M51.7 127.3h.1M51.7 127.3v1.8M51.7 138v3.5h-16M64 138.7h78.2M90.7 126.2h.1"/>
<path d="M90.7 138.7h.1M90.7 136.9h.1M90.7 126.2v1.8M90.7 136.9v3.6M120.9 135.1h.1M120.9 136.9h.1M120.9 135.1v1.8M120.9 136.9h21.3M179.6 131.6h.1M179.6 131.6v1.7M179.6 131.6h1.8M181.4 128h.1"/>
<path d="M181.4 128h12.4M184.9 128h.1M190.2 131.6h.1M190.2 131.6h3.6M192 128h.1M192 131.6h.1M192 128v3.6M202.7 128h.1M202.7 131.6h.1M202.7 128h3.5M202.7 131.6h1.8M204.5 131.6h.1"/>
<path d="M204.5 131.6v14.2M206.2 128h.1M206.2 128v16M224 124.5h.1M224 131.6h.1M224 133.3h.1M224 124.5h10.7M224 124.5v1.7M224 131.6v3.5M231.1 124.5h.1M231.1 131.6h.1M231.1 124.5v1.7"/>
<path d="M231.1 131.6v1.7h-7.1M234.7 122.7h.1M234.7 124.5h.1M234.7 122.7v19.5h-1.8M35.7 141.5h.1M90.7 145.8h.1M90.7 145.8v1.8M126.8 140.5h.1M126.8 140.5h15.4M140.5 142.2h.1M140.5 142.2h1.7M140.5 142.2v3.6"/>
<path d="M186.7 142.2h.1M186.7 147.6h.1M186.7 142.2h21.3M186.7 147.6h21.3M190.2 142.2h.1M190.2 147.6h.1M204.5 145.8h.1M204.5 145.8h3.5M206.2 144h.1M206.2 144h1.8M232.9 142.2h.1M232.9 144h.1"/>
<path d="M232.9 145.8h.1M232.9 147.6h.1M232.9 145.8h3.6M232.9 147.6h1.8M234.7 147.6h.1M234.7 147.6v3.5M236.5 140.5h.1M236.5 145.8h.1M236.5 149.4h.1M236.5 140.5h23.1M236.5 140.5v3.5h-3.6M236.5 145.8v3.6"/>
<path d="M236.5 149.4h23.1M241.8 140.5h.1M241.8 149.4h.1M231.1 165.4h.1M231.1 174.2h.1M231.1 165.4h3.6M231.1 174.2h3.6"/>
</g>
<g fill="#f00" stroke="#f00" stroke-width=".17">
<circle cx="103.1" cy="21.3" r=".32"/>
<circle cx="81.8" cy="21.3" r=".32"/>
<circle cx="261.3" cy="56.9" r=".32"/>
<circle cx="96" cy="72.9" r=".32"/>
<circle cx="209.8" cy="67.5" r=".32"/>
<circle cx="192" cy="131.6" r=".32"/>
<circle cx="224" cy="133.3" r=".32"/>
<circle cx="241.8" cy="140.4" r=".32"/>
<circle cx="241.8" cy="149.3" r=".32"/>
<circle cx="231.1" cy="124.4" r=".32"/>
<circle cx="234.7" cy="124.4" r=".32"/>
<circle cx="90.7" cy="138.7" r=".32"/>
<circle cx="42.9" cy="127.3" r=".33"/>
<circle cx="234.7" cy="53.3" r=".32"/>
<circle cx="229.3" cy="51.5" r=".32"/>
<circle cx="224" cy="49.8" r=".32"/>
<circle cx="92.4" cy="58.7" r=".32"/>
<circle cx="192" cy="128" r=".32"/>
<circle cx="184.9" cy="128" r=".32"/>
<circle cx="190.2" cy="142.2" r=".32"/>
<circle cx="190.2" cy="147.6" r=".32"/>
<circle cx="110.2" cy="21.3" r=".32"/>
<circle cx="39.1" cy="42.7" r=".32"/>
<circle cx="103.1" cy="42.7" r=".32"/>
<circle cx="37.3" cy="44.4" r=".32"/>
<circle cx="110.2" cy="44.4" r=".32"/>
<circle cx="72.9" cy="83.5" r=".32"/>
<circle cx="64" cy="85.3" r=".32"/>
<circle cx="74.7" cy="112" r=".32"/>
<circle cx="229.3" cy="72.9" r=".32"/>
<circle cx="224" cy="72.9" r=".32"/>
<circle cx="218.7" cy="72.9" r=".32"/>
<circle cx="218.7" cy="48" r=".32"/>
</g>
<g font-size="3.3" fill="#00f">
<text x="90.7" y="87">I2C</text>
<text x="193.8" y="120.4">RS485 (RFFE)</text>
</g>
<text font-size="2.3" fill="#00f" x="42.7" y="60.5">I2C to FHGW</text>
<g font-size="2.3">
<text x="222.2" y="184">Size</text>
<text x="241.8" y="184">Ver</text>
<text x="262.3" y="184">Sheet</text>
<text x="281.3" y="184">of</text>
<text x="237.4" y="194.6">DATE</text>
</g>
<g font-size="2.3" fill="#f00">
<text x="231.3" y="184">A3</text>
<text x="249.3" y="184">V1.2</text>
<text x="275.9" y="184">12</text>
<text x="286.8" y="184">79</text>
</g>
<g font-size="2.1">
<text x="145.8" y="23">TEST_SBWTCK and RST_NMI both needed to access bootloader</text>
<text x="147.1" y="25.1">for OTA updates using UART or I2C.</text>
<text x="223.9" y="191.1">Module Name</text>
<text x="224" y="187.4">Project Name</text>
<text x="263.1" y="194.7">Write</text>
<text x="272.7" y="194.7">Review</text>
<text x="282.9" y="194.7">Approval</text>
<text x="222.6" y="198.2">0.</text>
<text x="222.6" y="201.8">2.</text>
<text x="242" y="198.2">1.</text>
<text x="242" y="201.6">3.</text>
</g>
<g font-size="2.1" fill="#f00">
<text x="243.2" y="191">1.11 MCU_B7_B41</text>
<text x="243.4" y="187.4">6 Band AAU midBRD</text>
<text x="226.4" y="201.8">&lt;OrgAddr3&gt;</text>
<text x="226.5" y="198.2">2025.05.21</text>
<text x="245.4" y="198.4">2025.09.03</text>
<text x="245.5" y="201.6">&lt;OrgAddr4&gt;</text>
</g>
<g font-size="1.6">
<text x="74.7" y="15.7">+3.3V_MCU_B7_B41</text>
<text x="71.1" y="24.6">C79</text>
<text x="71.1" y="26.3">10UF</text>
<text x="83.6" y="24.6">C80</text>
<text x="83.6" y="26.3">0.1UF</text>
<text x="99.6" y="28.1">R114</text>
<text x="99.6" y="29.9">4.7K</text>
<text x="106.7" y="28.1">R115</text>
<text x="106.7" y="29.9">4.7K</text>
<text x="126.2" y="28.1">U16</text>
<text x="123.2" y="35.2">20</text>
<text x="123.2" y="31.6">32</text>
<text x="205.7" y="33.4">29</text>
<text x="205.7" y="35.2">30</text>
<text x="124.1" y="38.7">7</text>
<text x="124.1" y="40.5">8</text>
<text x="205.7" y="37">11</text>
<text x="205.7" y="38.7">14</text>
<text x="205.7" y="40.5">17</text>
<text x="96.6" y="46.6">B7_B41_OBS_SEL_0</text>
<text x="123.2" y="44.1">10</text>
<text x="124.1" y="45.8">3</text>
<text x="124.1" y="47.6">4</text>
<text x="124.1" y="42.3">9</text>
<text x="205.7" y="42.3">18</text>
<text x="205.7" y="44.1">19</text>
<text x="205.7" y="45.8">25</text>
<text x="96.6" y="48.4">B7_B41_OBS_SEL_1</text>
<text x="124.1" y="49.4">5</text>
<text x="124.1" y="51.2">6</text>
<text x="205.7" y="49.4">22</text>
<text x="205.7" y="51.2">23</text>
<text x="205.7" y="53">24</text>
<text x="245.4" y="48.4">B7_B41_MB_SELECT_#4</text>
<text x="245.4" y="50.2">B7_B41_MB_SELECT_#1</text>
<text x="245.4" y="51.9">B7_B41_MB_SELECT_#2</text>
<text x="245.4" y="53.7">B7_B41_MB_SELECT_#3</text>
<text x="90.7" y="54.4">TP8</text>
<text x="123.2" y="54.7">12</text>
<text x="123.2" y="56.5">16</text>
<text x="123.2" y="58.3">27</text>
<text x="205.7" y="56.5">1</text>
<text x="205.7" y="58.3">2</text>
<text x="270.3" y="57.3">B7_B41_FGHW_RESETN</text>
<text x="123.2" y="60.1">13</text>
<text x="123.2" y="61.8">15</text>
<text x="123.2" y="63.6">26</text>
<text x="123.2" y="65.4">28</text>
<text x="205.7" y="65.4">31</text>
<text x="215.1" y="65.4">R1454 R1455 R1456 R1457</text>
<text x="265.3" y="63.5">B7_B41_FHGW_RESETN_CD</text>
<text x="90.7" y="71.8">TP9</text>
<text x="123.2" y="67.2">21</text>
<text x="205.7" y="67.2">33</text>
<text x="215.1" y="67.2">1K</text>
<text x="220.5" y="67.2">1K</text>
<text x="225.8" y="67.2">1K</text>
<text x="231.1" y="67.2">1K</text>
<text x="99.6" y="76.1">R116</text>
<text x="99.6" y="77.9">47k</text>
<text x="112" y="73.3">+3.3V_MCU_B7_B41</text>
<text x="126.2" y="72.6">MSP430FR2476</text>
<text x="51.6" y="83.2">R1430</text>
<text x="62.2" y="81.4">R1429</text>
<text x="62.2" y="83.2">36</text>
<text x="79.7" y="83.2">1</text>
<text x="81.8" y="79.7">J105</text>
<text x="81.8" y="81.4">532530370</text>
<text x="51.6" y="85">36</text>
<text x="79.7" y="85">2</text>
<text x="79.7" y="86.7">3</text>
<text x="63.6" y="96.6" transform="rotate(-90 63.6 96.6)">3</text>
<text x="72.5" y="96.6" transform="rotate(-90 72.5 96.6)">3</text>
<text x="61.8" y="107" transform="rotate(-90 61.8 107)">1</text>
<text x="65.4" y="107" transform="rotate(-90 65.4 107)">2</text>
<text x="70.7" y="107" transform="rotate(-90 70.7 107)">1</text>
<text x="74.3" y="107" transform="rotate(-90 74.3 107)">2</text>
<text x="88.9" y="112.4">+3.3V_MCU_B7_B41</text>
<text x="232.9" y="109.9">+3.3V_MCU_B7_B41</text>
<text x="60.5" y="115.2">D3</text>
<text x="60.5" y="117">D4</text>
<text x="64" y="115.2">[TVS]NUP1301ML3T1G</text>
<text x="64" y="117">[TVS]NUP1301ML3T1G</text>
<text x="237.5" y="117">R117</text>
<text x="237.5" y="119.1">0</text>
<text x="39.3" y="123.4">+3.3V_MCU_B7_B41</text>
<text x="88.9" y="124.1">+3.3V_MCU_B7_B41</text>
<text x="183.1" y="123.8">TP10</text>
<text x="193.8" y="125.9">R118</text>
<text x="218.7" y="125.9">C81</text>
<text x="92.5" y="131.2">R124</text>
<text x="193.8" y="127.7">0</text>
<text x="218.7" y="127.7">1uF</text>
<text x="236.5" y="129.5">C82</text>
<text x="236.5" y="131.2">0.1uF</text>
<text x="39.3" y="132.3">R122</text>
<text x="39.3" y="134.1">10K</text>
<text x="48.2" y="132.3">R123</text>
<text x="48.2" y="134.1">10K</text>
<text x="92.3" y="132.7">47k</text>
<text x="119.1" y="133">+3.3V_MCU_B7_B41</text>
<text x="145.5" y="136.5">4</text>
<text x="147.6" y="133.3">CONN_01X04</text>
<text x="183.1" y="133">R119</text>
<text x="183.1" y="134.8">4.7K</text>
<text x="193.8" y="134.8">R120</text>
<text x="193.8" y="136.6">0</text>
<text x="66.1" y="138.1">B7_B41_FHGW_RESETN_CD</text>
<text x="92.5" y="141.9">C83</text>
<text x="92.5" y="143.7">NC</text>
<text x="145.5" y="141.9">1</text>
<text x="145.5" y="140.1">2</text>
<text x="145.5" y="138.3">3</text>
<text x="188.5" y="138">TP11</text>
<text x="211.2" y="141.9">1</text>
<text x="211.2" y="143.6">2</text>
<text x="213.4" y="138.3">U17</text>
<text x="228.8" y="143.6">7</text>
<text x="228.8" y="141.9">8</text>
<text x="243.6" y="143.7">R121</text>
<text x="243.9" y="139.9">RFFE_RS485_B</text>
<text x="264.9" y="140.8">B7_B41_RS485_B</text>
<text x="147.6" y="146">J5</text>
<text x="211.2" y="145.4">3</text>
<text x="211.2" y="147.2">4</text>
<text x="228.8" y="147.2">5</text>
<text x="228.8" y="145.4">6</text>
<text x="243.6" y="145.5">120</text>
<text x="243.9" y="148.8">RFFE_RS485_A</text>
<text x="264.9" y="149.7">B7_B41_RS485_A</text>
<text x="85.3" y="152.4">Assuming no requirement to power MCU from JTAG tool</text>
<text x="188.5" y="153.6">TP12</text>
<text x="213.4" y="152.6">SP3485EN-LTR</text>
<text x="238.3" y="165">TP13</text>
<text x="238.3" y="173.9">TP14</text>
</g>
<g font-size="1.6" fill="#00c">
<text x="127.1" y="32.7">DVCC</text>
<text x="194.9" y="34.5">P2.0_XOUT</text>
<text x="127.1" y="39.8">P1.0_UCB0STE_TA0CLK_A0_VEREF+</text>
<text x="127.1" y="41.6">P1.1_UCB0CLK_TA0.1_COMP0.0_A1</text>
<text x="127.1" y="36.3">VREG</text>
<text x="182" y="38.1">P2.2_SYNC_ACLK_COMP0.1</text>
<text x="185.7" y="41.6">P2.4_UCA1CLK_CAP1.1</text>
<text x="188.7" y="39.8">P2.3_TA2.0_CAP0.2</text>
<text x="196.7" y="36.3">P2.1_XIN</text>
<text x="127.1" y="46.9">P1.4_UCA0TXD_UCA0SIMO_TA1.2_TCK_A4_VREF+</text>
<text x="127.1" y="43.4">P1.2_UCB0SIMO_UCB0SDA_TA0.2_A2_VEREF-</text>
<text x="127.1" y="45.2">P1.3_UCB0SOMI_UCB0SCL_MCLK_A3</text>
<text x="176.2" y="43.4">P2.5_UCA1RXD_UCA1SOMI_CAP1.2</text>
<text x="176.4" y="45.2">P2.6_UCA1TXD_UCA1SIMO_CAP1.3</text>
<text x="185.7" y="46.9">P2.7_UCB1STE_CAP3.0</text>
<text x="127.1" y="48.7">P1.5_UCA0RXD_UCA0SOMI_TA1.1_TMS_A5</text>
<text x="127.1" y="50.5">P1.6_UCA0CLK_TA1CLK_TDI_TCLK_A6</text>
<text x="127.1" y="52.3">P1.7_UCA0STE_SMCLK_TDO_A7</text>
<text x="188.7" y="50.5">P4.0_TA3.1_CAP2.1</text>
<text x="188.7" y="52.3">P4.1_TA3.0_CAP2.2</text>
<text x="127.1" y="55.8">P3.0_TA2.2_CAP0.0</text>
<text x="127.1" y="57.6">P3.1_UCA1STE_CAP1.0</text>
<text x="127.1" y="59.4">P3.2_UCB1SIMO_UCB1SDA_CAP3.2</text>
<text x="186.1" y="57.6">RST_NMI_SBWTDIO_N</text>
<text x="187" y="54.1">P4.2_TA3CLK_CAP2.3</text>
<text x="191.7" y="59.4">TEST_SBWTCK</text>
<text x="127.1" y="61.2">P3.3_TA2.1_CAP0.1</text>
<text x="127.1" y="63">P3.4_TA2CLK_COMP0OUT_CAP0.3</text>
<text x="127.1" y="64.7">P3.5_UCB1CLK_TB0TRG_CAP3.1</text>
<text x="127.1" y="68.3">P3.7_TA3.2_CAP2.0</text>
<text x="127.1" y="66.5">P3.6_UCB1SOMI_UCB1SCL_CAP3.3</text>
<text x="199.3" y="66.5">DVSS</text>
<text x="200.3" y="68.3">PAD</text>
<text x="82.7" y="84.3">1</text>
<text x="82.7" y="86.1">2</text>
<text x="82.7" y="87.8">3</text>
<text x="214.2" y="143">RO</text>
<text x="223.3" y="143">VCC</text>
<text x="214.2" y="144.7">*RE</text>
<text x="214.2" y="146.5">DE</text>
<text x="214.2" y="148.3">DI</text>
<text x="223.1" y="148.3">GND</text>
<text x="225.6" y="146.5">A</text>
<text x="225.6" y="144.7">B</text>
</g>
<g font-size="1.6" fill="#f00">
<text x="243.6" y="34.2">B7_B41_MID_RS485_EN</text>
<text x="64" y="39.7">MB_CD_DC_Alarm</text>
<text x="243.6" y="37.7">B7_B41_MID_RS485_RX</text>
<text x="243.9" y="41.6">B7_B41_MID_RS485_TX</text>
<text x="1.9" y="43.1">B7_B41_IOEXP_SDA</text>
<text x="1.9" y="44.8">B7_B41_IOEXP_SCL</text>
<text x="99.2" y="52.1">B7_B41_P1.7_A7</text>
<text x="58.3" y="59.2">FHGW_I2C_SDA_B7_B41</text>
<text x="94.4" y="55.5">B7_B41_SW20_CTRL1</text>
<text x="94.4" y="57.3">B7_B41_SW20_CTRL2</text>
<text x="242.1" y="59.2">B7_B41_TEST_SBWTCK</text>
<text x="58.3" y="62.8">FHGW_I2C_SCL_B7_B41</text>
<text x="97.5" y="68.1">B7_B41_P3.7_TA3.2</text>
<text x="60.6" y="73.3">B7_B41_FHGW_INTN</text>
<text x="160.9" y="128.6">B7_B41_MID_RS485_EN</text>
<text x="14.1" y="138.5">FHGW_I2C_SDA_B7_B41</text>
<text x="14.1" y="142.1">FHGW_I2C_SCL_B7_B41</text>
<text x="105.2" y="140.8">(14)</text>
<text x="105.8" y="141">B7_B41_TEST_SBWTCK</text>
<text x="165.5" y="143">B7_B41_MID_RS485_RX</text>
<text x="165.4" y="148.1">B7_B41_MID_RS485_TX</text>
<text x="214.8" y="165.9">B7_B41_P1.7_A7</text>
<text x="213" y="174.8">B7_B41_P3.7_TA3.2</text>
</g>
<g font-size="1.6" fill="#ff8000">
<text x="83.6" y="115.2">SOT-23</text>
<text x="83.6" y="117">SOT-23</text>
</g>
<g font-size="1.3">
<text x="30.8" y="1.3">5</text>
<text x="88.8" y="1.3">4</text>
<text x="146.9" y="1.3">3</text>
<text x="205" y="1.3">2</text>
<text x="263.1" y="1.3">1</text>
<text x=".5" y="28.4">D</text>
<text x="292.6" y="28.4">D</text>
<text x=".5" y="79.5">C</text>
<text x="292.6" y="79.5">C</text>
<text x=".5" y="130.6">B</text>
<text x="292.6" y="130.6">B</text>
<text x=".5" y="181.7">A</text>
<text x="292.6" y="181.7">A</text>
<text x="30.8" y="207.4">5</text>
<text x="88.8" y="207.4">4</text>
<text x="146.9" y="207.4">3</text>
<text x="205" y="207.4">2</text>
<text x="263.1" y="207.4">1</text>
</g>
</svg>
